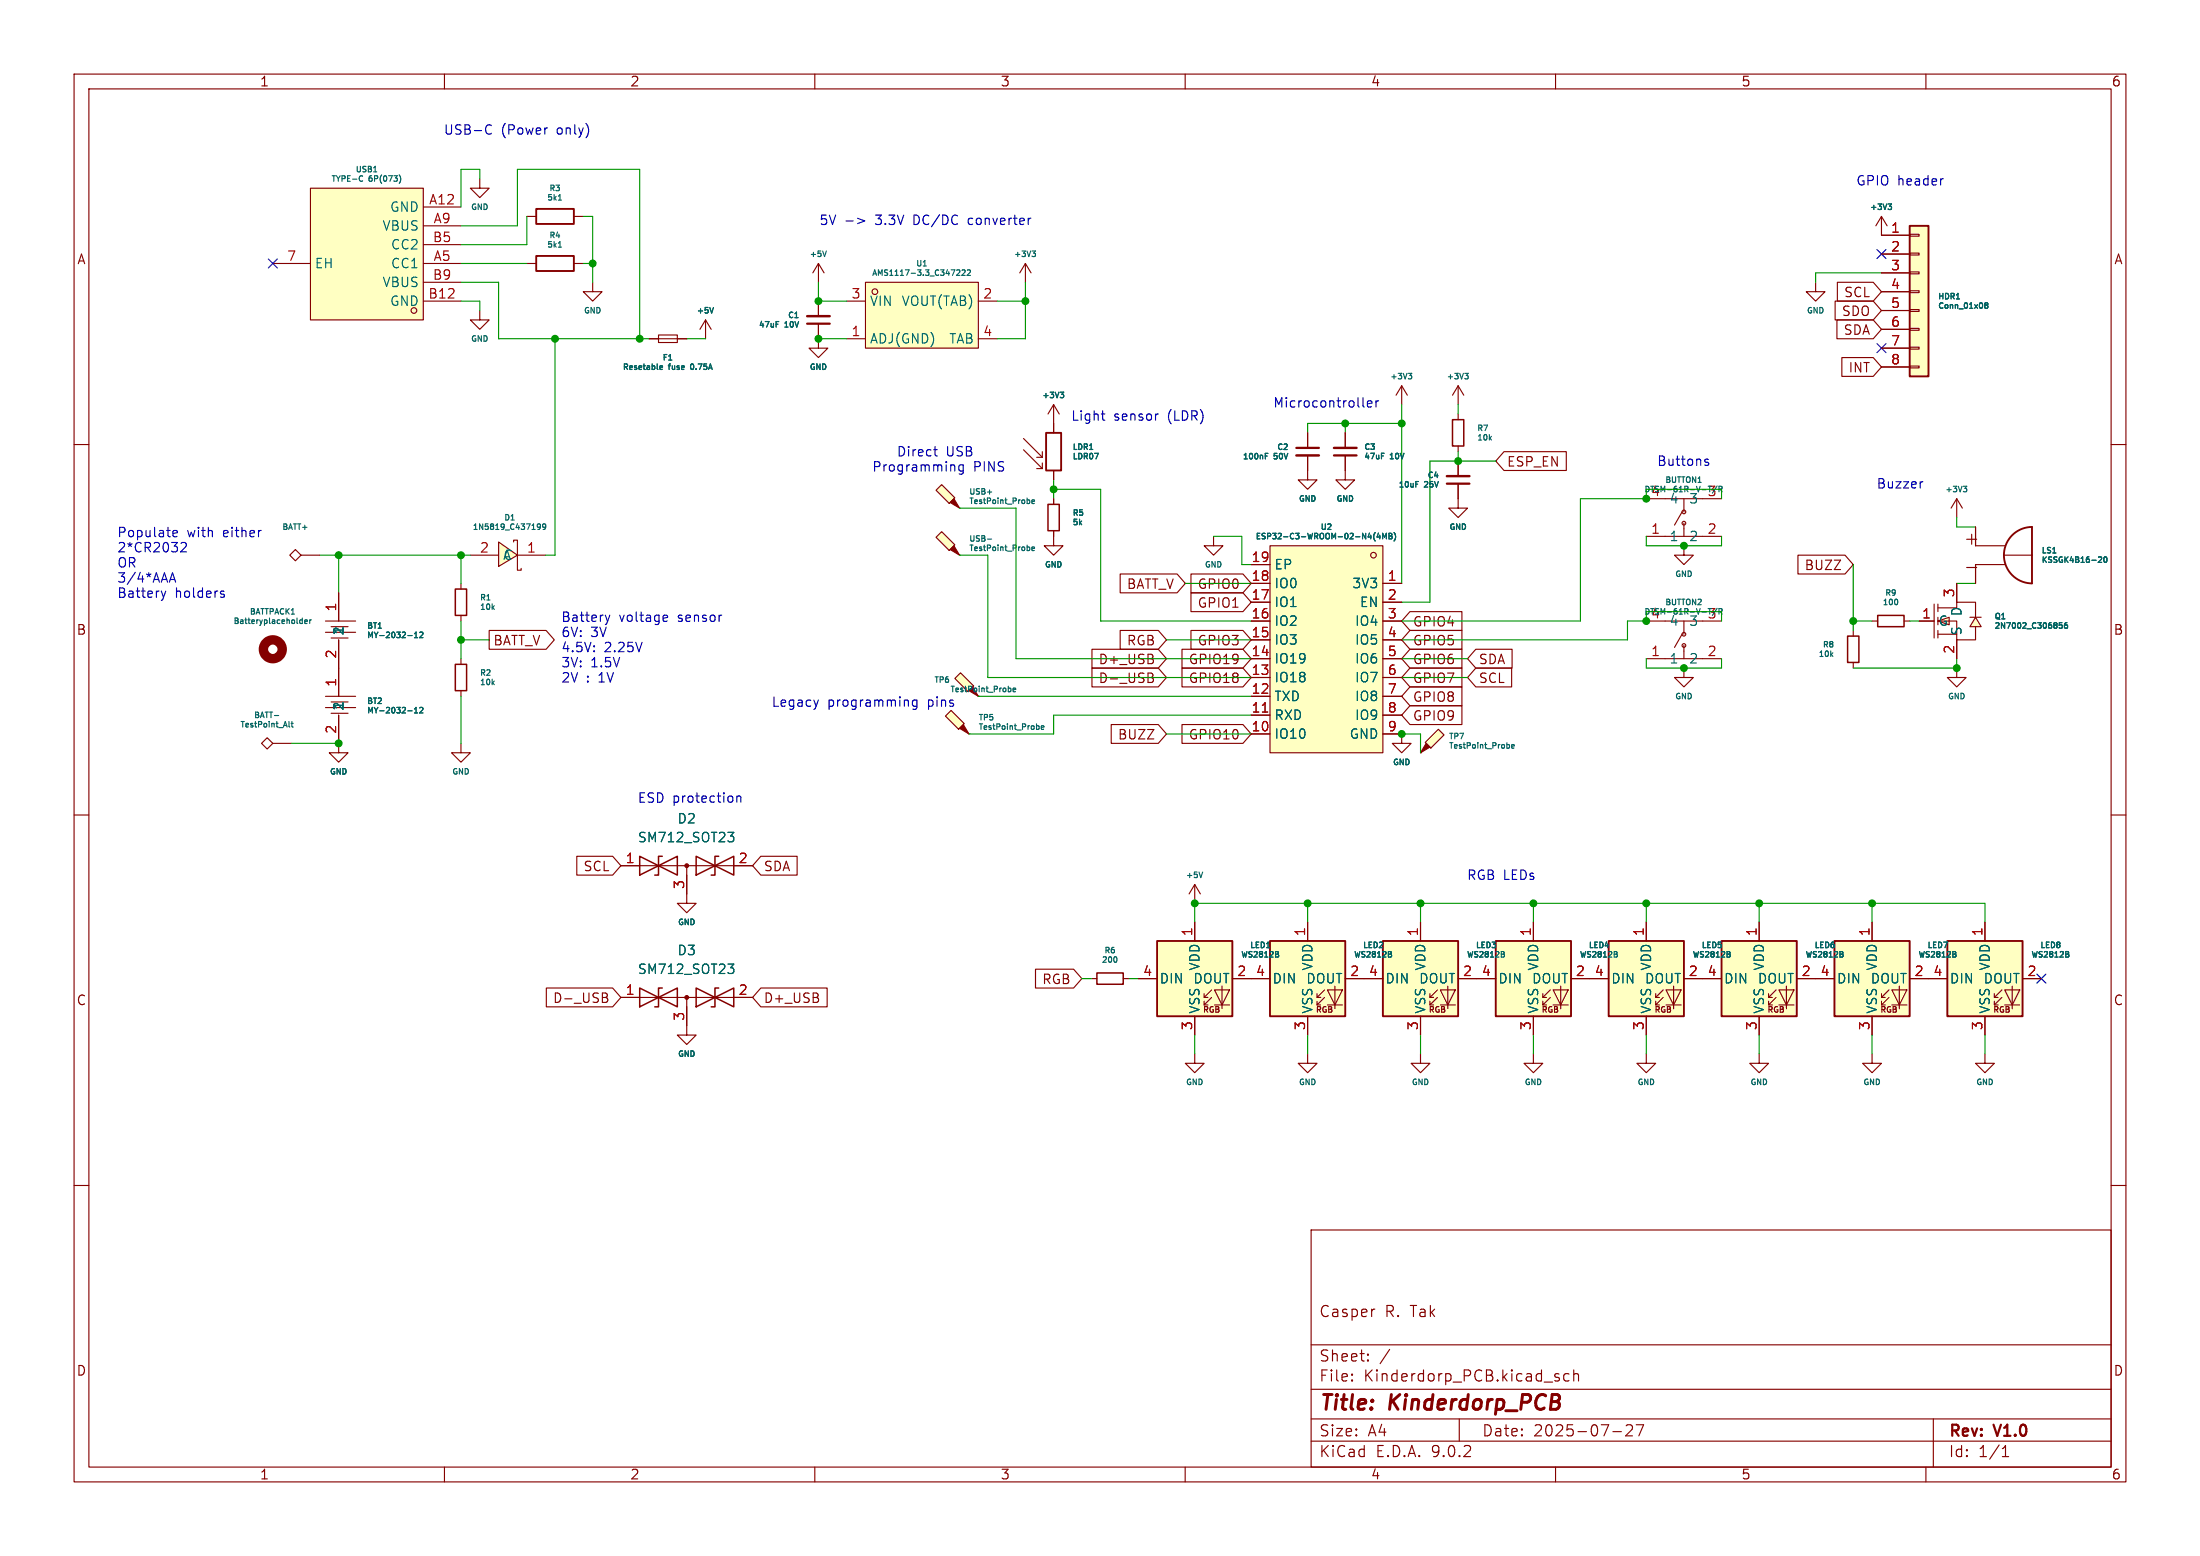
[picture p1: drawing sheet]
<svg xmlns="http://www.w3.org/2000/svg" width="297mm" height="210mm" viewBox="0 0 297 210" stroke-linecap="round" stroke-linejoin="round" font-family="sans-serif">
<g fill="none" stroke="#840000" stroke-width=".15">
<path d="M10 10h277v190h-277zM12 12h273v186h-273zM60 10v2M110 10v2M160 10v2M210 10v2M260 10v2M10 60h2M285 60h2M10 110h2M285 110h2M10 160h2"/>
<path d="M177 166h108v32h-108zM185.5 176.7h.1M285 160h2M60 198v2M110 198v2M160 198v2M177 194.5h108M177 191.5h108M177 187.5h108M177 181.5h108M182.5 186.3h.1l-.1 .1M182.5 186.3v.1"/>
<path d="M182.5 185.5v.1M182.5 185.5h.1l-.1 .1M184.7 183.6v.1M184.7 183.6h-.1l.1 .1M184.7 182.8v.1M184.7 182.8h-.1l.1 .1M187.6 182.1l-1.3 2M197 191.5v3M210 198v2M210.1 185.9l.4 .1v.2l-.2 .2h-.3M210.1 185.4l.4 .1M211.8 185.5l-.4-.1-.3 .3v.4l.1 .2 .2 .1 .4-.1"/>
<path d="M212.5 185.5a.37 .37 0 0 1 .6 .1v.8M212.5 184.9v1.5M217.7 193.2h1.2M219.5 192.4l.2-.1 .5 .1a.41 .41 0 0 1 .1 .5l-.8 .9h.9M220.9 192.3h1l-.7 1.5M260 198v2M261 191.5v6.5M270.3 196.6h.9M270.3 195.5l.4-.4v1.5"/>
</g>
<path d="M186.7 127h10.1v10.2h-10.1z" fill="#ffffc2"/>
<path d="M184.1 132.1h2.6M191.8 124.5v2.5M191.8 137.2v2.5M193 134.6h.5M193 135.6h.5M194.1 133.6l-1.1 1v-.5M194.1 134.6l-1.1 1v-.5M194.4 133.6h2.1l-1 2zM194.4 135.6h2.1M195.5 133.1v3M196.8 132.1h2.6" fill="none" stroke="#840000" stroke-width=".15"/>
<path d="M186.7 127h10.1v10.2h-10.1z" fill="none" stroke="#840000" stroke-width=".25"/>
<path d="M202.9 128.4l.2 .2-.2 .2 .2 .1v.1l-.1 .2h-.3" fill="none" stroke="#006464" stroke-width=".15"/>
<path d="M128.9 91.6l.8-.8 1.7 1.8-.7 .7z" fill="#ffffc2"/>
<path d="M128.9 91.6l.8-.8 1.7 1.8-.7 .7z" fill="none" stroke="#840000" stroke-width=".15"/>
<path d="M136.2 92.9l.3 .1-.1 .3-.2 .1M136.8 93.1l.3-.1v-.1h-.2l-.1 .1v.3h.3" fill="none" stroke="#006464" stroke-width=".15"/>
<path d="M126.4 72.5l.7-.7 1.8 1.7-.8 .8z" fill="#ffffc2"/>
<path d="M128.8 73.7l.7 1.2-1.2-.7z" fill="#840000" stroke="#840000" stroke-width=".15"/>
<path d="M126.4 72.5l.7-.7 1.8 1.7-.8 .8zM129.5 74.9h.1" fill="none" stroke="#840000" stroke-width=".15"/>
<path d="M133.3 72.8h.6M138.7 73.8l.3 .2v.2l-.3 .1M139.3 74.1l.4-.1-.1-.1-.2-.1-.1 .1v.4h.3" fill="none" stroke="#006464" stroke-width=".15"/>
<path d="M116.8 38.1h15.3v8.9h-15.3z" fill="#ffffc2"/>
<g fill="none" stroke="#840000" stroke-width=".15">
<path d="M110.5 35.6l.8 1.2M110.5 35.6l-.8 1.2M110.5 35.6v2.5M116.8 38.1h15.3v8.9h-15.3zM138.4 35.6l.8 1.2M138.4 35.6l-.7 1.2M138.4 35.6v2.5M110.5 43.7v3.3h-1.3l1.3 1.3 1.3-1.3h-1.3M110.5 40.6v2.1M114.3 40.6h2.5M114.3 45.7h2.5M132.1 40.6h2.5"/>
<path d="M132.1 45.7h2.5"/>
<circle cx="118.1" cy="39.4" r=".38"/>
</g>
<path d="M111.6 33.9l-.3 .7M124.6 35.9h.5M129.2 36.5l.2-.1 .2 .2-.5 .6h.5M129.9 36.5l.3-.1 .1 .2-.5 .6h.5M130.6 36.5l.3-.1 .1 .2-.5 .6h.5M139.3 33.9h.5l-.3 .3h.3v.3l-.2 .1h-.2M104.8 43.4h.3" fill="none" stroke="#006464" stroke-width=".15"/>
<path d="M109 43.7h3" fill="none" stroke="#840000" stroke-width=".3"/>
<path d="M109 42.7h3" fill="none" stroke="#840000" stroke-width=".33"/>
<path d="M171.4 127h10.2v10.2h-10.2z" fill="#ffffc2"/>
<g fill="none" stroke="#840000" stroke-width=".15">
<path d="M161.3 119.4l.8 1.3M161.3 119.4l-.8 1.3M161.3 119.4v2.5M147.3 132.1h.8M151.6 132.1h.8M168.9 132.1h2.5M176.5 124.5v2.5M176.5 137.2v2.5M177.8 134.6h.5M177.8 135.6h.5M178.8 133.6l-1 1v-.5M178.8 134.6l-1 1v-.5"/>
<path d="M179.2 133.6h2l-1 2zM179.2 135.6h2M180.2 133.1v3M181.6 132.1h2.5"/>
</g>
<path d="M171.4 127h10.2v10.2h-10.2z" fill="none" stroke="#840000" stroke-width=".25"/>
<path d="M162.4 117.7l-.3 .7M150.7 129.2l.1 .2-.1 .4M187.7 128.4l.1 .2-.1 .2 .1 .1 .1 .1-.2 .2h-.3" fill="none" stroke="#006464" stroke-width=".15"/>
<path d="M148.1 131.3h3.5v1.5h-3.5z" fill="none" stroke="#840000" stroke-width=".2"/>
<path d="M156.2 127h10.2v10.2h-10.2z" fill="#ffffc2"/>
<g fill="none" stroke="#840000" stroke-width=".15">
<path d="M189.2 99.1v1.2h1.3l-1.3 1.3-1.2-1.3h1.2M153.7 132.1h2.5M161.3 124.5v2.5M161.3 137.2v2.5M162.6 134.6h.5M162.6 135.6h.5M163.6 133.6l-1 1v-.5M163.6 134.6l-1 1v-.5M164 133.6h2l-1 2zM164 135.6h2M165 133.1v3M166.4 132.1h2.5"/>
<path d="M161.3 142.2v1.3h-1.3l1.3 1.3 1.3-1.3h-1.3M176.5 142.2v1.3h-1.2l1.2 1.3 1.3-1.3h-1.3"/>
</g>
<path d="M156.2 127h10.2v10.2h-10.2z" fill="none" stroke="#840000" stroke-width=".25"/>
<path d="M172.4 128.4l.2 .2-.2 .2 .2 .1v.1l-.1 .2h-.3" fill="none" stroke="#006464" stroke-width=".15"/>
<path d="M201.9 127h10.2v10.2h-10.2z" fill="#ffffc2"/>
<path d="M199.4 132.1h2.5M207 124.5v2.5M207 137.2v2.5M208.3 134.6h.5M208.3 135.6h.5M209.3 133.6l-1 1v-.5M209.3 134.6l-1 1v-.5M209.7 133.6h2l-1 2zM209.7 135.6h2M210.7 133.1v3M212.1 132.1h2.5" fill="none" stroke="#840000" stroke-width=".15"/>
<path d="M201.9 127h10.2v10.2h-10.2z" fill="none" stroke="#840000" stroke-width=".25"/>
<path d="M218.2 128.4l.1 .2-.1 .2 .1 .1v.1l-.1 .2h-.3" fill="none" stroke="#006464" stroke-width=".15"/>
<path d="M126.4 66.2l.7-.8 1.8 1.8-.8 .7z" fill="#ffffc2"/>
<path d="M128.8 67.3l.7 1.3-1.2-.8z" fill="#840000" stroke="#840000" stroke-width=".15"/>
<path d="M126.4 66.2l.7-.8 1.8 1.8-.8 .7zM129.5 68.6h.1M191.8 142.2v1.3h-1.3l1.3 1.3 1.2-1.3h-1.2M207 142.2v1.3h-1.3l1.3 1.3 1.3-1.3h-1.3" fill="none" stroke="#840000" stroke-width=".15"/>
<path d="M133.3 66.4h.6M138.7 67.5l.3 .1v.3l-.3 .1M139.3 67.7l.4-.1-.1-.1h-.2l-.1 .1v.3h.3" fill="none" stroke="#006464" stroke-width=".15"/>
<path d="M266.7 83.3l.8 1.3h-1.6z" fill="#ffffc2"/>
<g fill="none" stroke="#840000" stroke-width=".15">
<path d="M264.2 78.7v2.6M265.5 76.6h1.4M266.7 71.1v2.6h3.9M270.5 74.9h3.8M270.6 76.2h-3.9v2.5M227.3 90.2v1.2h1.3l-1.3 1.3-1.2-1.3h1.2M259.1 83.8h2M261.1 81.5v4.6M261.6 82h2.6v-.7h2.5v2M261.6 83.8h2.6v2.6h2.5v-1.8M261.6 81.5v1.1M261.6 85.1v1"/>
<path d="M261.6 85.6h2.6M264.2 86.4v2.5M265.9 83.3h1.6M266.7 83.3l.8 1.3h-1.6z"/>
</g>
<path d="M277.1 74.6h.4M283.3 75.2h.3l.1 .2-.4 .5h.4M284.1 75.2h.1a.4 .4 0 0 1 .3 .3 .4 .4 0 0 1-.3 .4l-.2-.3zM278.4 84h-.4v.4h.3l.1 .3-.1 .1-.3-.1M279.1 84l-.3 .1-.1 .1v.5l.1 .1 .3-.1v-.3l-.3-.1-.1 .2" fill="none" stroke="#006464" stroke-width=".15"/>
<path d="M271.6 72.3a3.8 3.8 0 0 1 2.7-1.2v7.6a3.8 3.8 0 0 1-3.5-2.3 3.8 3.8 0 0 1 .8-4.1z" fill="none" stroke="#840000" stroke-width=".25"/>
<path d="M262.9 127h10.1v10.2h-10.1z" fill="#ffffc2"/>
<g fill="none" stroke="#840000" stroke-width=".15">
<path d="M260.3 132.1h2.6M268 124.5v2.5M268 137.2v2.5M269.2 134.6h.5M269.2 135.6h.5M270.3 133.6l-1.1 1v-.5M270.3 134.6l-1.1 1v-.5M270.6 133.6h2.1l-1 2zM270.6 135.6h2.1M271.7 133.1v3M273 132.1h2.6M252.7 142.2v1.3h-1.2l1.2 1.3 1.3-1.3h-1.3"/>
<path d="M268 142.2v1.3h-1.3l1.3 1.3 1.2-1.3h-1.2"/>
</g>
<path d="M262.9 127h10.1v10.2h-10.1z" fill="none" stroke="#840000" stroke-width=".25"/>
<path d="M279.1 128.4l.2 .2-.2 .2 .2 .1v.1l-.1 .2h-.3" fill="none" stroke="#006464" stroke-width=".15"/>
<path d="M247.6 127h10.2v10.2h-10.2z" fill="#ffffc2"/>
<path d="M245.1 132.1h2.5M252.7 124.5v2.5M252.7 137.2v2.5M254 134.6h.5M254 135.6h.5M255 133.6l-1 1v-.5M255 134.6l-1 1v-.5M255.4 133.6h2l-1 2zM255.4 135.6h2M256.4 133.1v3M257.8 132.1h2.5" fill="none" stroke="#840000" stroke-width=".15"/>
<path d="M247.6 127h10.2v10.2h-10.2z" fill="none" stroke="#840000" stroke-width=".25"/>
<path d="M263.9 128.4l.1 .2-.1 .2 .1 .1 .1 .1-.2 .2h-.3" fill="none" stroke="#006464" stroke-width=".15"/>
<path d="M232.4 127h10.2v10.2h-10.2z" fill="#ffffc2"/>
<g fill="none" stroke="#840000" stroke-width=".15">
<path d="M252.7 83.8h.8M257 83.8h.8M264.2 90.2v1.2h1.2l-1.2 1.3-1.3-1.3h1.3M229.9 132.1h2.5M237.5 124.5v2.5M237.5 137.2v2.5M238.8 134.6h.5M238.8 135.6h.5M239.8 133.6l-1 1v-.5M239.8 134.6l-1 1v-.5M240.2 133.6h2l-1 2zM240.2 135.6h2"/>
<path d="M241.2 133.1v3M242.6 132.1h2.5"/>
</g>
<path d="M232.4 127h10.2v10.2h-10.2z" fill="none" stroke="#840000" stroke-width=".25"/>
<path d="M256.1 80.9l.1 .3-.1 .4M248.6 128.4l.2 .2-.2 .2 .2 .1v.1l-.1 .2h-.3" fill="none" stroke="#006464" stroke-width=".15"/>
<path d="M253.5 83.1h3.5v1.5h-3.5z" fill="none" stroke="#840000" stroke-width=".2"/>
<path d="M217.2 127h10.1v10.2h-10.1z" fill="#ffffc2"/>
<g fill="none" stroke="#840000" stroke-width=".15">
<path d="M83.8 134.6h17.8M92.7 134.6v3.8M214.6 132.1h2.6M222.2 124.5v2.5M222.2 137.2v2.5M223.5 134.6h.5M223.5 135.6h.5M224.5 133.6l-1 1v-.5M224.5 134.6l-1 1v-.5M224.9 133.6h2l-1 2zM224.9 135.6h2M225.9 133.1v3"/>
<path d="M227.3 132.1h2.6M222.2 142.2v1.3h-1.2l1.2 1.3 1.3-1.3h-1.3M237.5 142.2v1.3h-1.3l1.3 1.3 1.3-1.3h-1.3"/>
</g>
<path d="M217.2 127h10.1v10.2h-10.1z" fill="none" stroke="#840000" stroke-width=".25"/>
<path d="M98.3 130.1h.8l-.5 .5 .4 .1 .1 .4-.3 .3h-.3M233.4 128.4l.2 .2-.2 .2 .2 .1v.1l-.2 .2h-.2" fill="none" stroke="#006464" stroke-width=".15"/>
<path d="M86.4 133.4v2.5l5-2.5v2.5zM89.4 133.4h-.5v2.5h-.5M94 133.4l5.1 2.5v-2.5l-5.1 2.5zM97 133.4h-.5v2.5h-.5" fill="none" stroke="#840000" stroke-width=".2"/>
<circle cx="92.7" cy="134.6" r=".25" fill="#840000" stroke="#840000" stroke-width=".15"/>
<path d="M127.6 96.6l.8-.7 1.8 1.8-.8 .7z" fill="#ffffc2"/>
<path d="M130 97.8l.8 1.3-1.3-.8z" fill="#840000" stroke="#840000" stroke-width=".15"/>
<g fill="none" stroke="#840000" stroke-width=".15">
<path d="M138.2 59.2l2.5 2.5M142.2 57.2v1.2M138.2 60.7l2.5 2.5M140 61.7h.7M140 63.2h.7M140.7 61v.7M140.7 62.5v.7M142.2 71.6v2.1h1.3l-1.3 1.2-1.2-1.2h1.2M142.2 63.5v1.3M142.2 67.3v.8M163.8 72.4v1.3h1.3l-1.3 1.2-1.2-1.2h1.2M127.6 96.6l.8-.7 1.8 1.8-.8 .7z"/>
<path d="M130.8 99.1h.1"/>
</g>
<path d="M147.1 60.7h.4M147.8 61.2h.5l-.3 .7M140 97.9l.3 .2v.3h-.3M140.6 98.2l.3-.1v-.1l-.2-.1-.1 .2v.3h.3" fill="none" stroke="#006464" stroke-width=".15"/>
<path d="M141.2 58.4h2.1v5.1h-2.1z" fill="none" stroke="#840000" stroke-width=".25"/>
<path d="M141.5 68.1h1.5v3.5h-1.5z" fill="none" stroke="#840000" stroke-width=".2"/>
<path d="M171.4 73.7h15.3v27.9h-15.3z" fill="#ffffc2"/>
<g fill="none" stroke="#840000" stroke-width=".15">
<path d="M64.8 24.1v1.3h1.2l-1.2 1.3-1.3-1.3h1.3M71.1 29.2h1.3M71.1 35.6h1.3M77.5 29.2h1.2M77.5 35.6h1.2M80 38.1v1.3h1.3l-1.3 1.2-1.3-1.2h1.3M176.5 58.4v2.1M168.9 78.7h2.5M168.9 76.2h2.5M171.4 73.7h15.3v27.9h-15.3zM176.5 61.5v3.3h1.3l-1.3 1.2-1.2-1.2h1.2M186.7 78.7h2.5"/>
<path d="M168.9 81.3h2.5M168.9 83.8h2.5M168.9 86.4h2.5M168.9 88.9h2.5M168.9 91.4h2.5M168.9 94h2.5M168.9 96.5h2.5M168.9 99.1h2.5M186.7 81.3h2.5M186.7 83.8h2.5M186.7 86.4h2.5M186.7 88.9h2.5"/>
<path d="M186.7 91.4h2.5M186.7 94h2.5M186.7 96.5h2.5M186.7 99.1h2.5"/>
<circle cx="185.4" cy="74.9" r=".38"/>
</g>
<path d="M170.4 96.1h.7" fill="none" stroke="#a90000" stroke-width=".15"/>
<path d="M75.4 27h.4M75.4 33.4h.4M170.8 61.5h.3M170.8 61.2h.4M185.7 71.9a.86 .86 0 0 0 0 1.1M186.1 71.9l-.2 .6h.5M186.3 72.2v.5M186.7 72.7v-.7l.2 .5 .3-.5v.7M187.5 72h.3l.1 .1-.1 .2 .1 .1v.2l-.1 .1h-.3zM187.5 72.3h.3M188.2 71.9a.86 .86 0 0 1 0 1.1" fill="none" stroke="#006464" stroke-width=".15"/>
<path d="M175 60.5h3.1" fill="none" stroke="#840000" stroke-width=".3"/>
<path d="M175 61.5h3.1" fill="none" stroke="#840000" stroke-width=".33"/>
<path d="M72.4 28.2h5.1v2h-5.1zM72.4 34.5h5.1v2.1h-5.1z" fill="none" stroke="#840000" stroke-width=".25"/>
<path d="M41.9 25.4h15.2v17.8h-15.2z" fill="#ffffc2"/>
<g fill="none" stroke="#840000" stroke-width=".15">
<path d="M36.8 35.6h5.1M41.9 25.4h15.2v17.8h-15.2zM57.1 38.1h5.1M57.1 35.6h5.1M57.1 33h5.1M57.1 30.5h5.1M57.1 27.9h5.1M57.1 40.6h5.1"/>
<circle cx="55.9" cy="41.9" r=".38"/>
</g>
<path d="M49 24.4l-.3 .1M50.4 23.2h.5M53.9 23.6a.86 .86 0 0 1 0 1.2" fill="none" stroke="#006464" stroke-width=".15"/>
<path d="M67.3 73.2l2.5 1.7-2.5 1.6z" fill="#ffffc2"/>
<path d="M64.8 41.9v1.3h1.2l-1.2 1.3-1.3-1.3h1.3M63.5 74.9h3.8M67.3 73.2l2.5 1.7-2.5 1.6zM69.3 73.2v-.3h.5v4.1h.6v-.3M69.8 74.9h3.9" fill="none" stroke="#840000" stroke-width=".15"/>
<path d="M73 71l-.2 .2-.2-.1v-.3l.2-.1 .2 .2-.1 .4-.1 .1-.2 .1M73.7 71l-.2 .2-.2-.1v-.3l.2-.1 .2 .2-.1 .4-.1 .1-.2 .1" fill="none" stroke="#006464" stroke-width=".15"/>
<path d="M192.4 100.2l1.8-1.8 .7 .8-1.7 1.8z" fill="#ffffc2"/>
<g fill="#840000" stroke="#840000" stroke-width=".15">
<path d="M192.5 100.3l.5 .5-1.2 .8z"/>
<circle cx="92.7" cy="116.8" r=".25"/>
</g>
<g fill="none" stroke="#840000" stroke-width=".15">
<path d="M245.1 38.1v1.3h1.3l-1.3 1.2-1.3-1.2h1.3M254 29.2l-.8 1.3M254 29.2l.8 1.3M254 29.2v2.6M87.6 45.7h5.1M88.9 45.2h2.5v1h-2.5zM95.2 43.2l.8 1.3M95.2 43.2l-.7 1.3M95.2 43.2v2.5M142.2 54.6l-.7 1.3M142.2 54.6l.8 1.3M142.2 54.6v2.6"/>
<path d="M181.6 58.4v2.1M189.2 52.1l-.7 1.2M189.2 52.1l.8 1.2M189.2 52.1v2.5M196.8 52.1v2.5M196.8 55.9v.7M196.8 52.1l-.7 1.2M196.8 52.1l.8 1.2M39.9 74.2l.7 .7-.7 .8-.8-.8zM40.6 74.9h2.6M62.2 78.7v.8M181.6 61.5v3.3h1.3l-1.3 1.2-1.3-1.2h1.3"/>
<path d="M196.8 65.3v3.3h1.3l-1.3 1.3-1.2-1.3h1.2M196.8 60.2v.8M196.8 62.2v2.1M222.2 72.4h10.2M222.2 67.3h10.2M227.1 69.1l-1 1.8M227.3 67.3v1.8M227.3 70.6v1.8M264.2 67.3l-.8 1.3M264.2 67.3l.7 1.3M264.2 67.3v2.6M43.9 94h4.1"/>
<path d="M43.9 95.5h4.1M43.9 83.8h4.1M43.9 85.3h4.1M44.7 94.7h2.3M44.7 96.3h2.3M44.7 84.6h2.3M44.7 86.1h2.3M45.7 96.5v5.1h1.3l-1.3 1.3-1.3-1.3h1.3M45.7 80v3.8M45.7 86.4v7.6M62.2 83.1v.7M62.2 88.9v.8"/>
<path d="M62.2 93.2v.8M222.2 83.8h10.2M222.2 88.9h10.2M227.1 85.6l-1 1.8M227.3 83.8v1.8M227.3 87.1v1.8M250.2 85.1v.8M250.2 89.4v.8M35.3 100.3l.8-.7 .7 .7-.7 .8zM36.8 100.3h2.6M62.2 100.3v1.3h1.3l-1.3 1.3-1.2-1.3h1.2M83.8 116.8h17.8"/>
<path d="M92.7 116.8v5.1h1.3l-1.3 1.3-1.3-1.3h1.3M191.8 101.6h.1M192.4 100.2l1.8-1.8 .7 .8-1.7 1.8zM92.7 138.4v1.3h1.3l-1.3 1.3-1.3-1.3h1.3"/>
<circle cx="227.3" cy="70.6" r=".25"/>
<circle cx="227.3" cy="69.1" r=".25"/>
<circle cx="227.3" cy="87.1" r=".25"/>
<circle cx="227.3" cy="85.6" r=".25"/>
</g>
<g fill="none" stroke="#006464" stroke-width=".15">
<path d="M254.9 27.5h.5l-.3 .3 .2 .1 .1 .2-.2 .2h-.2M89.1 49.6l.3-.1v-.1h-.2l-.1 .1v.3h.3M96.3 41.5l-.2 .7M143.1 52.9h.5l-.3 .3 .3 .1v.2l-.1 .2h-.3M190.1 50.4h.5l-.3 .3h.3v.3l-.2 .1h-.2M197.7 50.4h.5l-.2 .3h.2v.3l-.1 .1h-.2M186.5 61.2h.4M191.1 65h.4M232.1 66h.3l.1-.3-.4-.1v.8M232.2 66l.3 .4M265.1 65.6h.4l-.2 .3 .2 .1v.2l-.1 .2h-.2M37 96.6h.6"/>
<path d="M39 97.4v.6l.1 .1M39.3 97.6h.3M39.4 97.4v.6l.2 .1M40.5 84l.1 .2 .2-.1M40.8 83.4v.8M40.8 83.7h-.2l-.1 .1M41.1 83.9l.4-.1v-.1h-.3l-.1 .1 .1 .3h.3M41.8 83.7v.5M42 83.7l-.2 .1M55.1 95.9h.5M55.1 85.8h.5M56 96.2h.4"/>
<path d="M56 85.5l.2-.2v.8M56 95.7l.2-.2v.7M56 86.1h.4M56.7 95.5h.3l.1 .2-.5 .5h.5M56.7 85.4l.3-.1 .1 .2-.5 .6h.5M232.1 82.5h.3l.1-.3-.4-.1v.8M232.2 82.5l.3 .4M98.3 112.3h.8l-.5 .5 .4 .1 .1 .5-.3 .2h-.3M203.5 100.5l.3 .1v.3l-.3 .1M204.1 100.7h.3v-.2h-.2l-.1 .1v.4h.3"/>
</g>
<circle cx="36.8" cy="87.6" r="1.27" fill="none" stroke="#840000" stroke-width="1.3"/>
<path d="M196.1 56.6h1.5v3.6h-1.5zM61.5 79.5h1.5v3.6h-1.5zM61.5 89.7h1.5v3.5h-1.5zM249.4 85.9h1.6v3.5h-1.6zM86.4 115.6v2.5l5-2.5v2.5zM89.4 115.6h-.5v2.5h-.5M94 115.6l5.1 2.5v-2.5l-5.1 2.5zM97 115.6h-.5v2.5h-.5" fill="none" stroke="#840000" stroke-width=".2"/>
<path d="M180.1 61.5h3M195.3 65.3h3.1" fill="none" stroke="#840000" stroke-width=".3"/>
<path d="M180.1 60.5h3M195.3 64.3h3.1" fill="none" stroke="#840000" stroke-width=".33"/>
<path d="M257.8 30.5h2.5v20.3h-2.5z" fill="#ffffc2"/>
<path d="M257.8 30.5h2.5v20.3h-2.5z" fill="none" stroke="#840000" stroke-width=".25"/>
<g fill="none" stroke="#840000" stroke-width=".15">
<path d="M248 38.1h4.9l1.1 1.3-1.1 1.2h-4.9zM254 31.8h3.8M254 34.3h3.8M254 36.8h3.8M254 39.4h3.8M257.8 31.6h1.3v.3h-1.3zM257.8 34.2h1.3v.2h-1.3zM257.8 36.7h1.3v.3h-1.3zM257.8 39.2h1.3v.3h-1.3zM87.6 45.7h1.3M91.4 45.7h1.3M110.5 40.6v2.1"/>
<path d="M110.5 43.7v2M142.2 57.2v1.2M176.5 58.4v2.1M181.6 58.4v2.1M247.7 40.6h5.2l1.1 1.3-1.1 1.3h-5.2zM248 43.2h4.9l1.1 1.3-1.1 1.2h-4.9zM248.7 48.3h4.2l1.1 1.2-1.1 1.3h-4.2zM254 41.9h3.8M254 44.5h3.8M254 47h3.8M254 49.5h3.8M257.8 41.8h1.3v.2h-1.3z"/>
<path d="M257.8 44.3h1.3v.3h-1.3zM257.8 46.9h1.3v.2h-1.3zM257.8 49.4h1.3v.3h-1.3zM142.2 63.5v1.3M142.2 67.3v.8M142.2 71.6v.8M151.2 77.5h7.7l1.1 1.2-1.1 1.3h-7.7zM160.8 77.5h7l1.1 1.2-1.1 1.3h-7zM168.9 78.7h2.5M168.9 76.2h2.5M176.5 61.5v2M181.6 61.5v2"/>
<path d="M186.7 78.7h2.5M196.8 62.2v2.1M196.8 65.3v2M203 61h8.5v2.5h-8.5l-1.1-1.3zM227.3 73.7v1.2h1.3l-1.3 1.3-1.2-1.3h1.2M242.7 74.9h6.4l1.1 1.3-1.1 1.3h-6.4zM264.2 78.7v2.6M266.7 71.1v2.6M266.7 76.2v2.5M45.7 80v3.8M45.7 86.4v7.6M45.7 96.5v3.8"/>
<path d="M66 85.1h7.7l1.1 1.3-1.1 1.2h-7.7zM147.4 87.6h9l1.1 1.3-1.1 1.3h-9zM147.4 90.2h9l1.1 1.2-1.1 1.3h-9zM150 97.8h6.4l1.1 1.3-1.1 1.2h-6.4zM151.2 85.1h5.2l1.1 1.3-1.1 1.2h-5.2zM155 90.8h.4l.2 .2v.2l-.2 .2M155 91.4h.4M155.4 91.4a.34 .34 0 0 1 .3 .4 .34 .34 0 0 1-.2 .3h-.5M155.6 89v.4M159.6 90.2h8.2l1.1 1.2-1.1 1.3h-8.2zM159.6 97.8h8.2l1.1 1.3-1.1 1.2h-8.2zM159.6 87.6h8.2l1.1 1.3-1.1 1.3h-8.2z"/>
<path d="M160.8 80h7l1.1 1.3-1.1 1.3h-7zM160.8 85.1h7l1.1 1.3-1.1 1.2h-7zM168.9 91.4h2.5M168.9 83.8h2.5M168.9 81.3h2.5M168.9 86.4h2.5M168.9 88.9h2.5M168.9 94h2.5M168.9 96.5h2.5M168.9 99.1h2.5M186.7 91.4h2.5M186.7 83.8h2.5"/>
<path d="M186.7 81.3h2.5M186.7 86.4h2.5M186.7 88.9h2.5M186.7 94h2.5M186.7 96.5h2.5M186.7 99.1h2.5M190.3 87.6h7.1v2.6h-7.1l-1.1-1.3zM190.3 82.5h7.1v2.6h-7.1l-1.1-1.3zM190.3 95.2h7.1v2.6h-7.1l-1.1-1.3zM190.3 90.2h7.1v2.5h-7.1l-1.1-1.3zM190.3 92.7h7.1v2.6h-7.1l-1.1-1.3zM190.3 85.1h7.1v2.5h-7.1l-1.1-1.2z"/>
<path d="M199.2 87.6h4.9v2.6h-4.9l-1.1-1.3zM199.2 90.2h4.9v2.5h-4.9l-1.1-1.3zM259.1 83.8h2M264.2 86.4v2.5M77.9 115.6h4.8l1.1 1.2-1.1 1.3h-4.8zM83.8 116.8h2.6M92.7 118.1v2.6M99.1 116.8h2.5M102.7 115.6h4.9v2.5h-4.9l-1.1-1.3zM73.8 133.3h8.9l1.1 1.3-1.1 1.3h-8.9zM81.3 134h.4l.2 .1 .1 .3-.3 .2M81.3 134.6h.4"/>
<path d="M81.7 134.6a.34 .34 0 0 1 .4 .3 .34 .34 0 0 1-.3 .4h-.5M83.8 134.6h2.6M92.7 135.9v2.5M99.1 134.6h2.5M102.7 133.3h9v2.6h-9l-1.1-1.3zM139.8 130.8h5.1l1.1 1.3-1.1 1.3h-5.1zM153.7 132.1h2.5M161.3 124.5v2.5M161.3 137.2v2.5M166.4 132.1h5M176.5 124.5v2.5M176.5 137.2v2.5"/>
<path d="M181.6 132.1h5.1M191.8 124.5v2.5M191.8 137.2v2.5M196.8 132.1h5.1M207 124.5v2.5M207 137.2v2.5M212.1 132.1h5.1M222.2 124.5v2.5M222.2 137.2v2.5M227.3 132.1h5.1M237.5 124.5v2.5M237.5 137.2v2.5"/>
<path d="M242.6 132.1h5M252.7 124.5v2.5M252.7 137.2v2.5M257.8 132.1h5.1M268 124.5v2.5M268 137.2v2.5M273 132.1h2.6"/>
</g>
<g fill="none" stroke="#006464" stroke-width=".15">
<path d="M254.9 27.5h.5l-.3 .3 .2 .1 .1 .2-.2 .2h-.2M89.1 49.6l.3-.1v-.1h-.2l-.1 .1v.3h.3M96.3 41.5l-.2 .7M104.8 43.4h.3M143.1 52.9h.5l-.3 .3 .3 .1v.2l-.1 .2h-.3M264.1 40.3h.4M268.1 41.2l-.2-.2 .2-.1 .3 .1-.2 .2M268.1 41.2l-.2 .1 .2 .3 .3-.1-.2-.3M268.1 41.2h.1M147.1 60.7h.4M147.8 61.2h.5l-.3 .7M170.8 61.2h.4"/>
<path d="M170.8 61.5h.3M185.7 71.9a.86 .86 0 0 0 0 1.1M186.1 71.9l-.2 .6h.5M186.3 72.2v.5M186.5 61.2h.4M186.7 72.7v-.7l.2 .5 .3-.5v.7M187.5 72h.3l.1 .1-.1 .2 .1 .1v.2l-.1 .1h-.3zM187.5 72.3h.3M188.2 71.9a.86 .86 0 0 1 0 1.1M191.1 65h.4M277.1 74.6h.4M283.3 75.2h.3l.1 .2-.4 .5h.4"/>
<path d="M284.1 75.2h.1a.4 .4 0 0 1 .3 .3 .4 .4 0 0 1-.3 .4l-.2-.3zM55.1 85.8h.5M55.1 95.9h.5M56 86.1h.4M56 85.5l.2-.2v.8M56 95.7l.2-.2v.7M56 96.2h.4M56.7 85.4l.3-.1 .1 .2-.5 .6h.5M56.7 95.5h.3l.1 .2-.5 .5h.5M278.4 84h-.4v.4h.3l.1 .3-.1 .1-.3-.1M279.1 84l-.3 .1-.1 .1v.5l.1 .1 .3-.1v-.3l-.3-.1-.1 .2M98.3 112.3h.8l-.5 .5 .4 .1 .1 .5-.3 .2h-.3"/>
<path d="M98.3 130.1h.8l-.5 .5 .4 .1 .1 .4-.3 .3h-.3M172.4 128.4l.2 .2-.2 .2 .2 .1v.1l-.1 .2h-.3M187.7 128.4l.1 .2-.1 .2 .1 .1 .1 .1-.2 .2h-.3M202.9 128.4l.2 .2-.2 .2 .2 .1v.1l-.1 .2h-.3M218.2 128.4l.1 .2-.1 .2 .1 .1v.1l-.1 .2h-.3M233.4 128.4l.2 .2-.2 .2 .2 .1v.1l-.2 .2h-.2M248.6 128.4l.2 .2-.2 .2 .2 .1v.1l-.1 .2h-.3M263.9 128.4l.1 .2-.1 .2 .1 .1 .1 .1-.2 .2h-.3M279.1 128.4l.2 .2-.2 .2 .2 .1v.1l-.1 .2h-.3"/>
</g>
<g fill="none" stroke="#009600" stroke-width=".15">
<path d="M62.2 30.5h7.6v-7.6h16.6v22.8M62.2 38.1h5.1v7.6h20.3M62.2 35.6h8.9M64.8 24.1v-1.2h-2.6v5M71.1 29.2v3.8h-8.9M78.7 35.6h1.3M78.7 29.2h1.3v8.9M110.5 38.1v2.5h3.8M138.4 38.1v7.6h-3.8M254 36.8h-8.9v1.3M62.2 40.6h2.6v1.3M74.9 45.7v29.2h-1.2"/>
<path d="M92.7 45.7h2.5M110.5 45.7h3.8M134.6 40.6h3.8M181.6 57.2v1.2M189.2 54.6v24.1M189.2 57.2h-12.7v1.2M196.8 54.6v1.3M43.2 74.9h20.3M45.7 74.9v5.1M62.2 74.9v3.8M129.5 68.6h7.7v20.3h31.7M129.5 74.9h3.8v16.5h35.6"/>
<path d="M142.2 64.8v2.5M142.2 66h6.4v17.8h20.3M160 78.7h8.9M163.8 72.4h3.8v3.8h1.3M196.8 61v1.2M201.9 62.2h-8.9v19.1h-3.8M222.2 66h10.2v1.3M222.2 67.3h-8.8v16.5h-24.2M222.2 72.4v1.3h10.2v-1.3M250.2 76.2v8.9M264.2 78.7h2.5M264.2 69.9v1.2h2.5"/>
<path d="M62.2 83.8v5.1M62.2 94v6.3M62.2 86.4h3.8M132.1 94h36.8M157.5 86.4h11.4M157.5 99.1h11.4M168.9 96.5h-26.7v2.6h-11.4M189.2 88.9h8.9M189.2 91.4h8.9M189.2 99.1h2.6v2.5M222.2 83.8h-2.5v2.6h-30.5M222.2 82.6h10.2v1.2"/>
<path d="M222.2 88.9v1.3h10.2v-1.3M250.2 83.8h2.5M257.8 83.8h1.3M264.2 88.9v1.3h-14M39.4 100.3h6.3M146 132.1h1.3M152.4 132.1h1.3M161.3 124.5v-2.6h106.7v2.6M161.3 139.7v2.5M176.5 121.9v2.6M176.5 139.7v2.5M191.8 121.9v2.6"/>
<path d="M191.8 139.7v2.5M207 121.9v2.6M207 139.7v2.5M222.2 121.9v2.6M222.2 139.7v2.5M237.5 121.9v2.6M237.5 139.7v2.5M252.7 121.9v2.6M252.7 139.7v2.5M268 139.7v2.5"/>
</g>
<path d="M36.2 35l1.2 1.2M37.4 35l-1.2 1.2M253.4 33.7l1.2 1.2M254.6 33.7l-1.2 1.2M253.4 46.4l1.2 1.2M254.6 46.4l-1.2 1.2M275 131.5l1.2 1.2M276.2 131.5l-1.2 1.2" fill="none" stroke="#000084" stroke-width=".15"/>
<g fill="none" stroke="#0000c2" stroke-width=".15">
<path d="M65.8 16.9l.3-.1 .2 .2M66.3 18l-.2 .1-.3-.1M73.8 17.3h.1M114.2 29.8h1M115.8 29.5l.9 .3-.9 .4M139.1 29.5h.1M262.2 24.1h.1M148.7 55.9h.5M148.9 56.7h.3M156.2 55.9h.2M184 54.8l.2 .1M184.6 54.5l.6-.1-.1-.2-.3-.1-.2 .2 .1 .6h.4"/>
<path d="M185.8 54.1v.8M186.1 54.1l-.2 .1-.1 .1M21.8 79.8l.3 .8M22.4 79.8l-.3 .8M22.9 78.6l.4-1.3 .4 1.3M23 78.2h.6M23.3 72l.7-.1-.1-.2-.4-.1-.2 .2 .1 .6h.5M24.9 73.2h-.3l-.2 .1M25.1 73.3v.5l-.7 .7h.8M29.9 79.8h.3M126.1 60.7h.4M126.2 60.3v1.1l.1 .1h.2"/>
<path d="M128.7 62.7l.2 .2v.7M130 62.7v1.1l-.2 .2-.3-.1M130 62.8l-.3-.1-.3 .3v.3l.2 .2h.4M230.1 62.2l.6 .4-.2 .2h-.4M230.6 62h-.3l-.2 .1M259.6 65l-.2 .1M22.1 80.6l-.2 .4M29.9 80.2l.3 .1 .1 .1-.2 .2h-.2M81.7 83l.3 .9M82 83.9l-.2 .3M82.3 83l-.3 .9M89.7 83l.4 .1v.2l-.6 .1"/>
<path d="M90.1 83.8l-.4 .1M110.5 94.5l-.3 .8M123.8 94.5v1l-.3 .2h-.3M123.8 94.5h-.4l-.2 .2v.4l.1 .2h.5M99.5 107.4v.9M99.5 107.6l.2-.2 .3 .1v.8"/>
</g>
<path d="M170.4 96.1h.7" fill="none" stroke="#a90000" stroke-width=".15"/>
<g fill="#009600" stroke="#009600" stroke-width=".15">
<circle cx="189.2" cy="57.2" r=".46"/>
<circle cx="181.6" cy="57.2" r=".46"/>
<circle cx="196.8" cy="62.2" r=".46"/>
<circle cx="222.2" cy="67.3" r=".46"/>
<circle cx="222.2" cy="83.8" r=".46"/>
<circle cx="227.3" cy="73.7" r=".46"/>
<circle cx="237.5" cy="121.9" r=".46"/>
<circle cx="250.2" cy="83.8" r=".46"/>
<circle cx="252.7" cy="121.9" r=".46"/>
<circle cx="222.2" cy="121.9" r=".46"/>
<circle cx="227.3" cy="90.2" r=".46"/>
<circle cx="264.2" cy="90.2" r=".46"/>
<circle cx="207" cy="121.9" r=".46"/>
<circle cx="191.8" cy="121.9" r=".46"/>
<circle cx="161.3" cy="121.9" r=".46"/>
<circle cx="189.2" cy="99.1" r=".46"/>
<circle cx="176.5" cy="121.9" r=".46"/>
<circle cx="110.5" cy="45.7" r=".46"/>
<circle cx="110.5" cy="40.6" r=".46"/>
<circle cx="138.4" cy="40.6" r=".46"/>
<circle cx="45.7" cy="74.9" r=".46"/>
<circle cx="62.2" cy="86.4" r=".46"/>
<circle cx="62.2" cy="74.9" r=".46"/>
<circle cx="45.7" cy="100.3" r=".46"/>
<circle cx="86.4" cy="45.7" r=".46"/>
<circle cx="74.9" cy="45.7" r=".46"/>
<circle cx="80" cy="35.6" r=".46"/>
<circle cx="142.2" cy="66" r=".46"/>
</g>
<g font-size="2.8" fill="#840000">
<text x="178" y="190.9">Title:</text>
<text x="187.7" y="190.9">Kinderdorp_PCB</text>
</g>
<text font-size="2.5" fill="#840000" x="265" y="73.8">+</text>
<g font-size="2.1" fill="#840000">
<text x="178" y="178">Casper</text>
<text x="186.9" y="178">R. Tak</text>
<text x="178" y="184">Sheet:</text>
<text x="178" y="186.7">File:</text>
<text x="184.1" y="186.7">Kinderdorp_PCB.kicad_sch</text>
<text x="178" y="196.9">KiCad</text>
<text x="178" y="194.1">Size:</text>
<text x="184.7" y="194.1">A4</text>
<text x="185.7" y="196.9">E.D.A.</text>
<text x="193.3" y="196.9">9.0.2</text>
<text x="200" y="194.1">Date:</text>
<text x="207" y="194.1">2025-07-27</text>
<text x="263" y="194.3">Rev:</text>
<text x="263" y="196.9">Id:</text>
<text x="267.1" y="196.9">1/1</text>
<text x="269.4" y="194.3">V1.0</text>
</g>
<g font-size="1.8" fill="#840000">
<text x="35" y="11.9">1</text>
<text x="85" y="11.9">2</text>
<text x="135" y="11.9">3</text>
<text x="185" y="11.9">4</text>
<text x="235" y="11.9">5</text>
<text x="285" y="11.9">6</text>
<text x="10.3" y="35.9">A</text>
<text x="285.3" y="35.9">A</text>
<text x="248.9" y="40.3">SCL</text>
<text x="248.6" y="42.9">SDO</text>
<text x="248.8" y="45.4">SDA</text>
<text x="249.5" y="50.5">INT</text>
<text x="203.4" y="63.2">ESP_EN</text>
<text x="243.5" y="77.2">BUZZ</text>
<text x="152" y="79.7">BATT_V</text>
<text x="161.6" y="82.2">GPIO1</text>
<text x="161.6" y="79.7">GPIO0</text>
<text x="10.3" y="85.9">B</text>
<text x="66.5" y="87.3">BATT_V</text>
<text x="148.2" y="89.9">D+_USB</text>
<text x="152" y="87.3">RGB</text>
<text x="160.4" y="89.9">GPIO19</text>
<text x="161.6" y="87.3">GPIO3</text>
<text x="190.7" y="89.9">GPIO6</text>
<text x="190.7" y="84.8">GPIO4</text>
<text x="190.7" y="87.3">GPIO5</text>
<text x="199.5" y="89.9">SDA</text>
<text x="285.3" y="85.9">B</text>
<text x="148.2" y="92.4">D-_USB</text>
<text x="160.4" y="92.4">GPIO18</text>
<text x="190.7" y="92.4">GPIO7</text>
<text x="190.7" y="94.9">GPIO8</text>
<text x="199.5" y="92.4">SCL</text>
<text x="150.8" y="100">BUZZ</text>
<text x="160.4" y="100">GPIO10</text>
<text x="190.7" y="97.5">GPIO9</text>
<text x="78.7" y="117.8">SCL</text>
<text x="103" y="117.8">SDA</text>
<text x="10.3" y="135.9">C</text>
<text x="74.6" y="135.6">D-_USB</text>
<text x="103" y="135.6">D+_USB</text>
<text x="140.6" y="133">RGB</text>
<text x="285.3" y="135.9">C</text>
<text x="10.3" y="185.9">D</text>
<text x="285.3" y="185.9">D</text>
<text x="35" y="199.9">1</text>
<text x="85" y="199.9">2</text>
<text x="135" y="199.9">3</text>
<text x="185" y="199.9">4</text>
<text x="235" y="199.9">5</text>
<text x="285" y="199.9">6</text>
</g>
<g font-size="1.8" fill="#0000c2">
<text x="59.8" y="18.4">USB-C</text>
<text x="67.7" y="18.4">(Power</text>
<text x="75.3" y="18.4">only)</text>
<text x="250.5" y="25.3">GPIO header</text>
<text x="110.5" y="30.6">5V</text>
<text x="118.3" y="30.6">3.3V</text>
<text x="123.6" y="30.6">DC/DC</text>
<text x="131.2" y="30.6">converter</text>
<text x="144.5" y="57">Light</text>
<text x="150.4" y="57">sensor</text>
<text x="157.8" y="57">(LDR)</text>
<text x="171.8" y="55.2">Microcontroller</text>
<text x="117.7" y="63.9">Programming</text>
<text x="121" y="61.8">Direct</text>
<text x="127.7" y="61.8">USB</text>
<text x="131.4" y="63.9">PINS</text>
<text x="223.6" y="63.1">Buttons</text>
<text x="253.3" y="66.1">Buzzer</text>
<text x="15.7" y="72.7">Populate</text>
<text x="15.7" y="74.8">2*CR2032</text>
<text x="15.7" y="76.8">OR</text>
<text x="25.3" y="72.7">with</text>
<text x="30.2" y="72.7">either</text>
<text x="15.7" y="78.9">3/4*AAA</text>
<text x="15.7" y="80.9">Battery</text>
<text x="23.6" y="80.9">holders</text>
<text x="75.7" y="84.2">Battery</text>
<text x="75.7" y="86.2">6V:</text>
<text x="75.7" y="88.2">4.5V:</text>
<text x="79.8" y="86.2">3V</text>
<text x="81.6" y="88.2">2.25V</text>
<text x="83.6" y="84.2">voltage</text>
<text x="91.6" y="84.2">sensor</text>
<text x="75.7" y="90.3">3V:</text>
<text x="75.7" y="92.3">2V</text>
<text x="79.2" y="92.3">:</text>
<text x="79.8" y="90.3">1.5V</text>
<text x="80.9" y="92.3">1V</text>
<text x="104.1" y="95.6">Legacy</text>
<text x="111.7" y="95.6">programming</text>
<text x="125.4" y="95.6">pins</text>
<text x="86" y="108.6">ESD protection</text>
<text x="198" y="119">RGB LEDs</text>
</g>
<g font-size="1.8" fill="#006464">
<text x="52.6" y="28.8">GND</text>
<text x="51.5" y="31.3">VBUS</text>
<text x="52.7" y="33.9">CC2</text>
<text x="42.4" y="36.4">EH</text>
<text x="51.5" y="39">VBUS</text>
<text x="52.6" y="41.5">GND</text>
<text x="52.7" y="36.4">CC1</text>
<text x="117.3" y="41.5">VIN</text>
<text x="121.6" y="41.5">VOUT(TAB)</text>
<text x="117.3" y="46.6">ADJ(GND)</text>
<text x="128" y="46.6">TAB</text>
<text x="225.3" y="68.2">4</text>
<text x="227.9" y="68.2">3</text>
<text x="230.4" y="67.1">3</text>
<text x="67.8" y="75.8">A</text>
<text x="172" y="77.1">EP</text>
<text x="225.3" y="73.3">1</text>
<text x="227.9" y="73.3">2</text>
<text x="172" y="79.6">IO0</text>
<text x="172" y="82.1">IO1</text>
<text x="182.5" y="79.6">3V3</text>
<text x="183.5" y="82.1">EN</text>
<text x="230.4" y="83.6">3</text>
<text x="265" y="83.3" transform="rotate(-90 265 83.3)">D</text>
<text x="46.6" y="85.7" transform="rotate(-90 46.6 85.7)">1</text>
<text x="172" y="84.7">IO2</text>
<text x="172" y="87.2">IO3</text>
<text x="172" y="89.8">IO19</text>
<text x="182.8" y="84.7">IO4</text>
<text x="182.8" y="87.2">IO5</text>
<text x="182.8" y="89.8">IO6</text>
<text x="225.3" y="84.7">4</text>
<text x="225.3" y="89.8">1</text>
<text x="227.9" y="84.7">3</text>
<text x="227.9" y="89.8">2</text>
<text x="261.6" y="84.7">G</text>
<text x="265" y="85.9" transform="rotate(-90 265 85.9)">S</text>
<text x="46.6" y="95.9" transform="rotate(-90 46.6 95.9)">1</text>
<text x="172" y="92.3">IO18</text>
<text x="172" y="94.8">TXD</text>
<text x="182.8" y="92.3">IO7</text>
<text x="182.8" y="94.8">IO8</text>
<text x="172" y="97.4">RXD</text>
<text x="172" y="99.9">IO10</text>
<text x="182.1" y="99.9">GND</text>
<text x="182.8" y="97.4">IO9</text>
<text x="86" y="113.9">SM712_SOT23</text>
<text x="91.4" y="111.4">D2</text>
<text x="86" y="131.7">SM712_SOT23</text>
<text x="91.4" y="129.1">D3</text>
<text x="162.2" y="131.1" transform="rotate(-90 162.2 131.1)">VDD</text>
<text x="177.4" y="131.1" transform="rotate(-90 177.4 131.1)">VDD</text>
<text x="192.6" y="131.1" transform="rotate(-90 192.6 131.1)">VDD</text>
<text x="207.9" y="131.1" transform="rotate(-90 207.9 131.1)">VDD</text>
<text x="223.1" y="131.1" transform="rotate(-90 223.1 131.1)">VDD</text>
<text x="238.4" y="131.1" transform="rotate(-90 238.4 131.1)">VDD</text>
<text x="253.6" y="131.1" transform="rotate(-90 253.6 131.1)">VDD</text>
<text x="268.8" y="131.1" transform="rotate(-90 268.8 131.1)">VDD</text>
<text x="156.5" y="132.9">DIN</text>
<text x="161" y="132.9">DOUT</text>
<text x="162.2" y="136.9" transform="rotate(-90 162.2 136.9)">VSS</text>
<text x="171.7" y="132.9">DIN</text>
<text x="176.3" y="132.9">DOUT</text>
<text x="177.4" y="136.9" transform="rotate(-90 177.4 136.9)">VSS</text>
<text x="186.9" y="132.9">DIN</text>
<text x="191.5" y="132.9">DOUT</text>
<text x="192.6" y="136.9" transform="rotate(-90 192.6 136.9)">VSS</text>
<text x="202.2" y="132.9">DIN</text>
<text x="206.7" y="132.9">DOUT</text>
<text x="207.9" y="136.9" transform="rotate(-90 207.9 136.9)">VSS</text>
<text x="217.4" y="132.9">DIN</text>
<text x="222" y="132.9">DOUT</text>
<text x="223.1" y="136.9" transform="rotate(-90 223.1 136.9)">VSS</text>
<text x="232.7" y="132.9">DIN</text>
<text x="237.2" y="132.9">DOUT</text>
<text x="238.4" y="136.9" transform="rotate(-90 238.4 136.9)">VSS</text>
<text x="247.9" y="132.9">DIN</text>
<text x="252.5" y="132.9">DOUT</text>
<text x="253.6" y="136.9" transform="rotate(-90 253.6 136.9)">VSS</text>
<text x="263.1" y="132.9">DIN</text>
<text x="267.7" y="132.9">DOUT</text>
<text x="268.8" y="136.9" transform="rotate(-90 268.8 136.9)">VSS</text>
</g>
<g font-size="1.8" fill="#a90000">
<text x="57.8" y="27.7">A12</text>
<text x="38.7" y="35.3">7</text>
<text x="58.3" y="32.8">B5</text>
<text x="58.4" y="35.3">A5</text>
<text x="58.4" y="30.2">A9</text>
<text x="255.2" y="31.5">1</text>
<text x="255.2" y="34">2</text>
<text x="57.7" y="40.4">B12</text>
<text x="58.3" y="37.8">B9</text>
<text x="114.9" y="40.4">3</text>
<text x="132.6" y="40.4">2</text>
<text x="255.2" y="36.6">3</text>
<text x="255.2" y="39.1">4</text>
<text x="255.2" y="41.7">5</text>
<text x="114.9" y="45.5">1</text>
<text x="132.6" y="45.5">4</text>
<text x="255.2" y="44.2">6</text>
<text x="255.2" y="46.7">7</text>
<text x="255.2" y="49.3">8</text>
<text x="64.7" y="74.7">2</text>
<text x="71" y="74.7">1</text>
<text x="168.9" y="75.9">19</text>
<text x="222.8" y="72.1">1</text>
<text x="230.4" y="72.1">2</text>
<text x="45.5" y="82.6" transform="rotate(-90 45.5 82.6)">1</text>
<text x="168.9" y="78.5">18</text>
<text x="168.9" y="81">17</text>
<text x="168.9" y="83.6">16</text>
<text x="187.3" y="78.5">1</text>
<text x="187.3" y="81">2</text>
<text x="187.3" y="83.6">3</text>
<text x="259.4" y="83.6">1</text>
<text x="263.9" y="80.7" transform="rotate(-90 263.9 80.7)">3</text>
<text x="45.5" y="89" transform="rotate(-90 45.5 89)">2</text>
<text x="168.9" y="86.1">15</text>
<text x="168.9" y="88.6">14</text>
<text x="187.3" y="86.1">4</text>
<text x="187.3" y="88.6">5</text>
<text x="222.8" y="88.6">1</text>
<text x="230.4" y="88.6">2</text>
<text x="263.9" y="88.3" transform="rotate(-90 263.9 88.3)">2</text>
<text x="45.5" y="92.8" transform="rotate(-90 45.5 92.8)">1</text>
<text x="168.9" y="91.2">13</text>
<text x="168.9" y="93.7">12</text>
<text x="187.3" y="91.2">6</text>
<text x="187.3" y="93.7">7</text>
<text x="45.5" y="99.1" transform="rotate(-90 45.5 99.1)">2</text>
<text x="168.9" y="96.3">11</text>
<text x="168.9" y="98.8">10</text>
<text x="187.3" y="96.3">8</text>
<text x="187.3" y="98.8">9</text>
<text x="84.4" y="116.6">1</text>
<text x="99.6" y="116.6">2</text>
<text x="92.5" y="120.1" transform="rotate(-90 92.5 120.1)">3</text>
<text x="154.2" y="131.8">4</text>
<text x="161" y="126.4" transform="rotate(-90 161 126.4)">1</text>
<text x="166.9" y="131.8">2</text>
<text x="169.5" y="131.8">4</text>
<text x="176.3" y="126.4" transform="rotate(-90 176.3 126.4)">1</text>
<text x="182.2" y="131.8">2</text>
<text x="184.7" y="131.8">4</text>
<text x="191.5" y="126.4" transform="rotate(-90 191.5 126.4)">1</text>
<text x="197.4" y="131.8">2</text>
<text x="200" y="131.8">4</text>
<text x="206.8" y="126.4" transform="rotate(-90 206.8 126.4)">1</text>
<text x="212.7" y="131.8">2</text>
<text x="215.2" y="131.8">4</text>
<text x="222" y="126.4" transform="rotate(-90 222 126.4)">1</text>
<text x="227.9" y="131.8">2</text>
<text x="230.4" y="131.8">4</text>
<text x="237.2" y="126.4" transform="rotate(-90 237.2 126.4)">1</text>
<text x="243.1" y="131.8">2</text>
<text x="245.7" y="131.8">4</text>
<text x="252.5" y="126.4" transform="rotate(-90 252.5 126.4)">1</text>
<text x="258.4" y="131.8">2</text>
<text x="260.9" y="131.8">4</text>
<text x="267.7" y="126.4" transform="rotate(-90 267.7 126.4)">1</text>
<text x="273.6" y="131.8">2</text>
<text x="84.4" y="134.4">1</text>
<text x="92.5" y="137.9" transform="rotate(-90 92.5 137.9)">3</text>
<text x="99.6" y="134.4">2</text>
<text x="161" y="139.1" transform="rotate(-90 161 139.1)">3</text>
<text x="176.3" y="139.1" transform="rotate(-90 176.3 139.1)">3</text>
<text x="191.5" y="139.1" transform="rotate(-90 191.5 139.1)">3</text>
<text x="206.8" y="139.1" transform="rotate(-90 206.8 139.1)">3</text>
<text x="222" y="139.1" transform="rotate(-90 222 139.1)">3</text>
<text x="237.2" y="139.1" transform="rotate(-90 237.2 139.1)">3</text>
<text x="252.5" y="139.1" transform="rotate(-90 252.5 139.1)">3</text>
<text x="267.7" y="139.1" transform="rotate(-90 267.7 139.1)">3</text>
</g>
<g font-size="1.8" fill="#009600">
<text x="222.8" y="67.1">4</text>
<text x="222.8" y="83.6">4</text>
</g>
<g font-size="1.1" fill="#840000">
<text x="162.3" y="136.9">RGB</text>
<text x="177.5" y="136.9">RGB</text>
<text x="192.8" y="136.9">RGB</text>
<text x="208" y="136.9">RGB</text>
<text x="223.2" y="136.9">RGB</text>
<text x="238.5" y="136.9">RGB</text>
<text x="253.7" y="136.9">RGB</text>
<text x="269" y="136.9">RGB</text>
</g>
<g font-size="1" fill="#006464">
<text x="47.9" y="23.5">USB1</text>
<text x="44.6" y="24.7">TYPE-C</text>
<text x="49.8" y="24.7">6P(073)</text>
<text x="63.5" y="28.5">GND</text>
<text x="73.8" y="27.3">5k1</text>
<text x="74" y="26">R3</text>
<text x="252.3" y="28.5">+3V3</text>
<text x="73.8" y="33.6">5k1</text>
<text x="74" y="32.4">R4</text>
<text x="109.2" y="34.9">+5V</text>
<text x="136.8" y="34.9">+3V3</text>
<text x="117.6" y="37.4">AMS1117-3.3_C347222</text>
<text x="123.6" y="36.2">U1</text>
<text x="261.5" y="41.9">Conn_01x08</text>
<text x="261.5" y="40.6">HDR1</text>
<text x="63.5" y="46.3">GND</text>
<text x="78.7" y="42.5">GND</text>
<text x="94" y="42.5">+5V</text>
<text x="102.3" y="44.4">47uF</text>
<text x="106" y="44.4">10V</text>
<text x="106.3" y="43.1">C1</text>
<text x="243.8" y="42.5">GND</text>
<text x="84" y="50.1">Resetable</text>
<text x="89.3" y="48.9">F1</text>
<text x="90.3" y="50.1">fuse</text>
<text x="93.5" y="50.1">0.75A</text>
<text x="109.2" y="50.1">GND</text>
<text x="140.6" y="53.9">+3V3</text>
<text x="187.6" y="51.4">+3V3</text>
<text x="195.2" y="51.4">+3V3</text>
<text x="199.3" y="58.4">R7</text>
<text x="199.3" y="59.7">10k</text>
<text x="144.7" y="62.2">LDR07</text>
<text x="144.7" y="60.9">LDR1</text>
<text x="167.7" y="62.2">100nF</text>
<text x="172" y="62.2">50V</text>
<text x="172.3" y="60.9">C2</text>
<text x="184.1" y="60.9">C3</text>
<text x="184.1" y="62.2">47uF</text>
<text x="187.7" y="62.2">10V</text>
<text x="192.6" y="64.7">C4</text>
<text x="224.7" y="65.4">BUTTON1</text>
<text x="38" y="71.7">BATT+</text>
<text x="63.7" y="71.7">1N5819_C437199</text>
<text x="67.9" y="70.5">D1</text>
<text x="130.7" y="68.2">TestPoint_Probe</text>
<text x="130.7" y="67">USB+</text>
<text x="144.7" y="69.8">R5</text>
<text x="144.7" y="71.1">5k</text>
<text x="175.2" y="67.9">GND</text>
<text x="178.2" y="71.7">U2</text>
<text x="180.3" y="67.9">GND</text>
<text x="188.7" y="66">10uF</text>
<text x="192.3" y="66">25V</text>
<text x="195.6" y="71.7">GND</text>
<text x="221.9" y="66.6">DTSM-61R-V-T/R</text>
<text x="262.5" y="66.6">+3V3</text>
<text x="130.7" y="74.6">TestPoint_Probe</text>
<text x="130.7" y="73.3">USB-</text>
<text x="140.9" y="76.8">GND</text>
<text x="162.5" y="76.8">GND</text>
<text x="169.4" y="73">ESP32-C3-WROOM-02-N4(4MB)</text>
<text x="275.5" y="74.9">LS1</text>
<text x="275.5" y="76.2">KSSGK4B16-20</text>
<text x="33.6" y="83.2">BATTPACK1</text>
<text x="64.7" y="81.2">R1</text>
<text x="64.7" y="82.5">10k</text>
<text x="221.9" y="83.2">DTSM-61R-V-T/R</text>
<text x="224.7" y="81.9">BUTTON2</text>
<text x="226" y="78.1">GND</text>
<text x="254" y="81.9">100</text>
<text x="254.4" y="80.6">R9</text>
<text x="269.2" y="83.8">Q1</text>
<text x="31.4" y="84.4">Batteryplaceholder</text>
<text x="49.4" y="85.1">BT1</text>
<text x="49.4" y="86.3">MY-2032-12</text>
<text x="245.4" y="88.9">10k</text>
<text x="246" y="87.6">R8</text>
<text x="269.2" y="85.1">2N7002_C306856</text>
<text x="49.4" y="95.2">BT2</text>
<text x="64.7" y="91.4">R2</text>
<text x="64.7" y="92.7">10k</text>
<text x="126" y="92.4">TP6</text>
<text x="128.2" y="93.6">TestPoint_Probe</text>
<text x="226" y="94.6">GND</text>
<text x="262.9" y="94.6">GND</text>
<text x="32.3" y="98.4">TestPoint_Alt</text>
<text x="34.2" y="97.1">BATT-</text>
<text x="49.4" y="96.5">MY-2032-12</text>
<text x="132" y="97.4">TP5</text>
<text x="132" y="98.7">TestPoint_Probe</text>
<text x="195.5" y="100">TP7</text>
<text x="195.5" y="101.3">TestPoint_Probe</text>
<text x="44.4" y="104.7">GND</text>
<text x="60.9" y="104.7">GND</text>
<text x="187.9" y="103.5">GND</text>
<text x="160" y="118.7">+5V</text>
<text x="91.4" y="125.1">GND</text>
<text x="148.6" y="130.1">200</text>
<text x="149" y="128.9">R6</text>
<text x="167.4" y="129.4">WS2812B</text>
<text x="168.7" y="128.2">LED1</text>
<text x="182.7" y="129.4">WS2812B</text>
<text x="183.9" y="128.2">LED2</text>
<text x="197.9" y="129.4">WS2812B</text>
<text x="199.1" y="128.2">LED3</text>
<text x="213.2" y="129.4">WS2812B</text>
<text x="214.4" y="128.2">LED4</text>
<text x="228.4" y="129.4">WS2812B</text>
<text x="229.6" y="128.2">LED5</text>
<text x="243.6" y="129.4">WS2812B</text>
<text x="244.9" y="128.2">LED6</text>
<text x="258.9" y="129.4">WS2812B</text>
<text x="260.1" y="128.2">LED7</text>
<text x="274.1" y="129.4">WS2812B</text>
<text x="275.3" y="128.2">LED8</text>
<text x="91.4" y="142.8">GND</text>
<text x="160" y="146.7">GND</text>
<text x="175.2" y="146.7">GND</text>
<text x="190.5" y="146.7">GND</text>
<text x="205.7" y="146.7">GND</text>
<text x="221" y="146.7">GND</text>
<text x="236.2" y="146.7">GND</text>
<text x="251.4" y="146.7">GND</text>
<text x="266.7" y="146.7">GND</text>
</g>
</svg>
